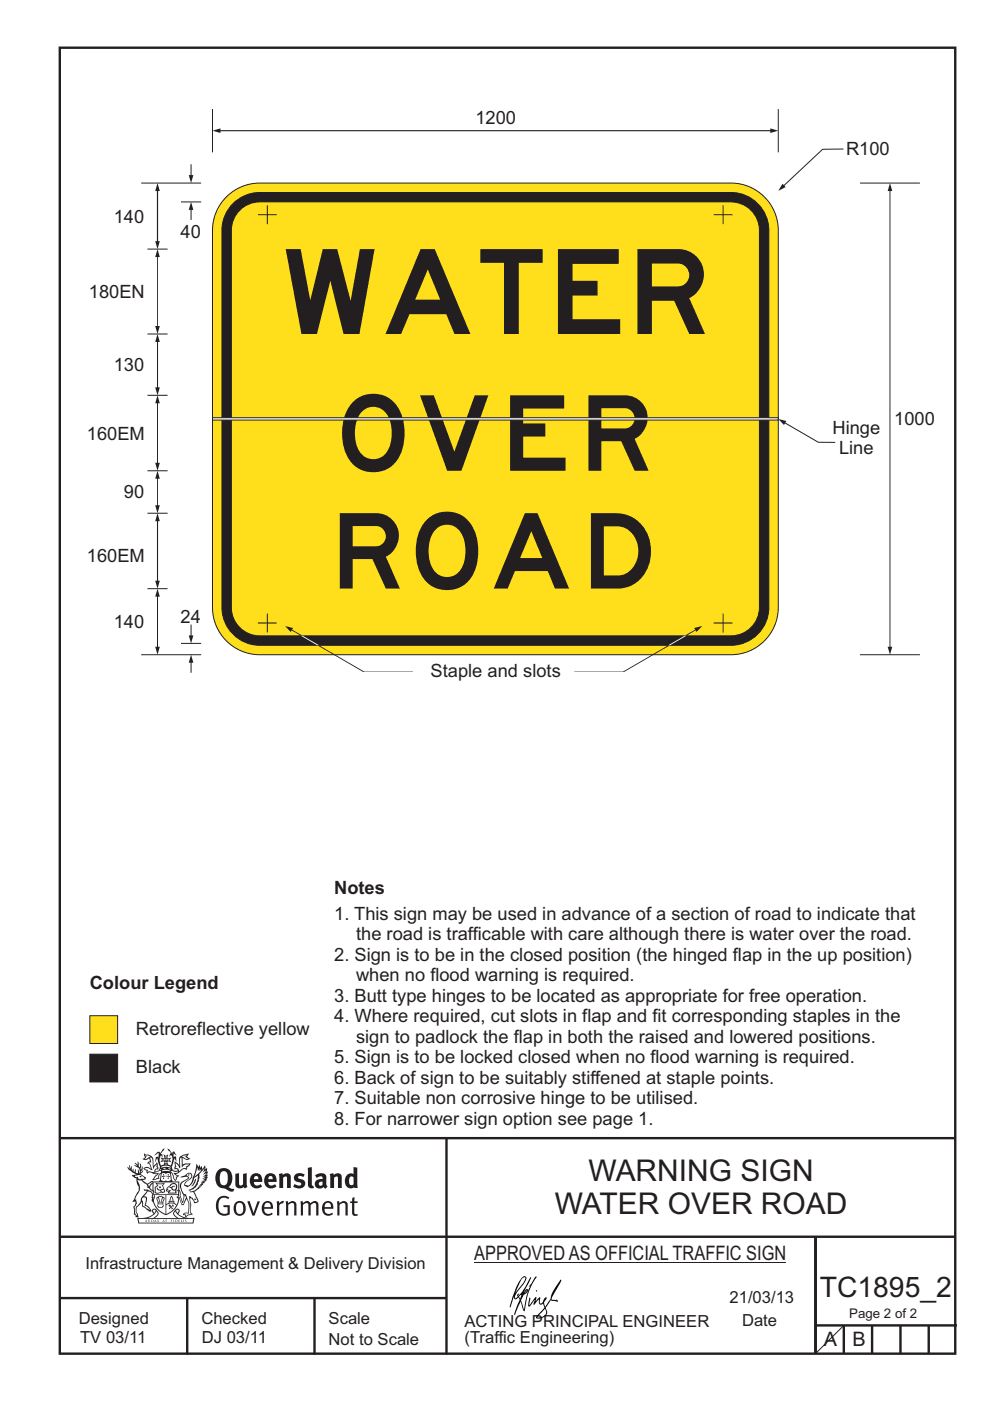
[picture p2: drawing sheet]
<svg xmlns="http://www.w3.org/2000/svg" width="210mm" height="297mm" viewBox="0 0 210 297" stroke-linecap="round" stroke-linejoin="round" font-family="sans-serif">
<g fill="none" stroke="#231f20" stroke-width=".51">
<path d="M12.7 10.1h189.9v276.9h-189.9zM12.7 241.3h189.9M94.7 241.4v45.8M12.7 275.2h82M12.7 262.2h190.1M39.7 275.2v12M66.7 275.2v12M173 262.2v24.8M173 281h30M179 281v6M185 281v6M191 281v6"/>
<path d="M197 281v6"/>
</g>
<path d="M100.6 267.7h66.2" fill="none" stroke="#231f20" stroke-width=".21"/>
<path d="M19.1 215.4h5.8v5.8h-5.8z" fill-rule="evenodd" fill="#ffdf1b" stroke="#231f20" stroke-width=".21"/>
<path d="M19.1 223.5h5.8v5.9h-5.8z" fill-rule="evenodd" fill="#231f20" stroke="#231f20" stroke-width=".21"/>
<path d="M48.4 41.3a10 10 0 0 1 6.7-2.5h100a10 10 0 0 1 10 10v80a10 10 0 0 1-10 10h-100a10 10 0 0 1-10-10v-80a10 10 0 0 1 3.3-7.5z" fill-rule="evenodd" fill="#ffdf1b" stroke="#231f20" stroke-width=".21"/>
<path d="M49.4 43.2a8 8 0 0 1 5.7-2.4h100a8 8 0 0 1 8 8v80a8 8 0 0 1-8 8h-100a8 8 0 0 1-8-8v-80a8 8 0 0 1 2.3-5.6z" fill-rule="evenodd" fill="#231f20" stroke="#231f20" stroke-width=".21"/>
<path d="M50.8 44.6a6 6 0 0 1 4.3-1.8h100a6 6 0 0 1 6 6v80a6 6 0 0 1-6 6h-100a6 6 0 0 1-6-6v-80a6 6 0 0 1 1.7-4.2z" fill-rule="evenodd" fill="#ffdf1b" stroke="#231f20" stroke-width=".21"/>
<path d="M178.9 31.6l-4.4 .1-8.3 7.7" fill="none" stroke="#231f20" stroke-width=".21"/>
<path d="M166 39l.6 .7-1.5 .8z" fill="#231f20"/>
<path d="M45.1 23.1v9.2M46.6 27.7h116.9" fill="none" stroke="#231f20" stroke-width=".21"/>
<g fill="#231f20">
<path d="M45.1 27.7l1.7-.5v1z"/>
<path d="M163.4 27.2l1.7 .5-1.7 .5z"/>
</g>
<path d="M165.1 23.1v9.2M166.4 89.6l7.2 4.2h3.6" fill="none" stroke="#231f20" stroke-width=".21"/>
<path d="M165.1 88.8l1.7 .5-.5 .8z" fill="#231f20"/>
<path d="M182.4 38.8h12.7M188.8 40.4v96.9M182.4 138.8h12.7" fill="none" stroke="#231f20" stroke-width=".21"/>
<g fill="#231f20">
<path d="M188.3 137.1h1l-.5 1.7z"/>
<path d="M188.8 38.8l.5 1.7h-1z"/>
</g>
<path d="M45.1 88.6h120v.5h-120z" fill-rule="evenodd" fill="#fff" stroke="#231f20" stroke-width=".21"/>
<path d="M33.4 40.4v10.9M31.3 99.8h4.2M31.3 83.8h4.2M31.3 108.8h4.2" fill="none" stroke="#231f20" stroke-width=".21"/>
<g fill="#231f20">
<path d="M33.4 38.8l.5 1.7h-1z"/>
<path d="M32.9 51.1h1l-.5 1.7z"/>
</g>
<path d="M30 38.8h12.7M38.4 42.8h4.3M40.5 44.4v2.2" fill="none" stroke="#231f20" stroke-width=".21"/>
<path d="M40.5 42.8l.5 1.7h-1z" fill="#231f20"/>
<path d="M33.4 101.4v5.9M31.3 124.8h4.2" fill="none" stroke="#231f20" stroke-width=".21"/>
<g fill="#231f20">
<path d="M33.4 99.8l.5 1.7h-1z"/>
<path d="M32.9 107.1h1l-.5 1.7z"/>
</g>
<path d="M33.4 110.4v12.9" fill="none" stroke="#231f20" stroke-width=".21"/>
<g fill="#231f20">
<path d="M32.9 123.1h1l-.5 1.7z"/>
<path d="M33.4 108.8l.5 1.7h-1z"/>
</g>
<path d="M33.4 126.4v10.9" fill="none" stroke="#231f20" stroke-width=".21"/>
<g fill="#231f20">
<path d="M33.4 124.8l.5 1.7h-1z"/>
<path d="M32.9 137.1h1l-.5 1.7z"/>
</g>
<path d="M33.4 85.4v12.9" fill="none" stroke="#231f20" stroke-width=".21"/>
<g fill="#231f20">
<path d="M32.9 98.1h1l-.5 1.7z"/>
<path d="M33.4 83.8l.5 1.7h-1z"/>
</g>
<path d="M38.4 136.4h4.3M40.5 132.4v2.5" fill="none" stroke="#231f20" stroke-width=".21"/>
<path d="M40 134.7h1l-.5 1.7z" fill="#231f20"/>
<path d="M40.5 34.8v2.5M30 138.8h12.7" fill="none" stroke="#231f20" stroke-width=".21"/>
<path d="M40 37.1h1l-.5 1.7z" fill="#231f20"/>
<path d="M40.5 140.4v2.2" fill="none" stroke="#231f20" stroke-width=".21"/>
<path d="M40.5 138.8l.5 1.7h-1z" fill="#231f20"/>
<path d="M33.4 72.4v9.9" fill="none" stroke="#231f20" stroke-width=".21"/>
<g fill="#231f20">
<path d="M33.4 70.8l.5 1.7h-1z"/>
<path d="M32.9 82.1h1l-.5 1.7z"/>
</g>
<path d="M31.3 52.8h4.2M33.4 54.4v14.9M31.3 70.8h4.2" fill="none" stroke="#231f20" stroke-width=".21"/>
<g fill="#231f20">
<path d="M33.4 52.8l.5 1.7h-1z"/>
<path d="M32.9 69.1h1l-.5 1.7z"/>
</g>
<path d="M54.7 45.5h4M56.7 43.5v4M151.4 45.5h4M153.4 43.5v4M54.7 132.1h4M56.7 130.1v4M61.8 133.5l15.4 8.9h10.4M151.4 132.1h4M153.4 130.1v4" fill="none" stroke="#231f20" stroke-width=".21"/>
<path d="M60.4 132.7l1.8 .4-.5 .9z" fill="#231f20"/>
<path d="M64 134.8l3.5 2" fill="none" stroke="#fff" stroke-width=".21"/>
<path d="M147.6 133.5l-15.4 8.9h-10.4" fill="none" stroke="#231f20" stroke-width=".21"/>
<path d="M147.2 133.1l1.8-.4-1.3 1.3z" fill="#231f20"/>
<path d="M145.4 134.8l-3.5 2" fill="none" stroke="#fff" stroke-width=".21"/>
<g fill="#231f20">
<path d="M47 248.5a2.55 2.55 0 0 0 0 2.7l.3 .1a.81 .81 0 0 0 1-.9v-.6a1.04 1.04 0 0 0-1.1-1.5zM46.3 248.1a1.82 1.82 0 0 1 2.1-.2 1.82 1.82 0 0 1 .9 1.9 2.29 2.29 0 0 1-.8 1.9l.7 .3h.5l-.2 .6a2.87 2.87 0 0 1-2-.7 2.12 2.12 0 0 1-1.7-3.1z" fill-rule="evenodd"/>
<path d="M49.9 248.9l.8-.2v2a.46 .46 0 0 0 .2 .6 .46 .46 0 0 0 .7-.2v-2.2l.7-.2v2.4l.2 .5-.6 .4-.2-.3a1.02 1.02 0 0 1-1.2 .2 1.02 1.02 0 0 1-.6-1.1z" fill-rule="evenodd"/>
<path d="M54 249.5l-.1 .5h.9a.49 .49 0 0 0-.2-.6 .49 .49 0 0 0-.6 .1zM53.4 249.2a1.34 1.34 0 0 1 1.6-.3 1.34 1.34 0 0 1 .6 1.5v.2h-1.7a.77 .77 0 0 0 .5 .8 .77 .77 0 0 0 .9-.3l.3 .4a1.59 1.59 0 0 1-2.1 .2 1.59 1.59 0 0 1-.4-2z" fill-rule="evenodd"/>
<path d="M57 249.5l-.1 .5h.9a.49 .49 0 0 0-.2-.6 .49 .49 0 0 0-.6 .1zM56.4 249.2a1.34 1.34 0 0 1 1.6-.3 1.34 1.34 0 0 1 .7 1.5v.2h-1.8a.77 .77 0 0 0 .5 .8 .77 .77 0 0 0 .9-.3l.3 .4a1.59 1.59 0 0 1-2 .2 1.59 1.59 0 0 1-.5-2z" fill-rule="evenodd"/>
<path d="M59.1 248.9l.8-.2 .1 .4a.95 .95 0 0 1 1-.3 .95 .95 0 0 1 .7 .8v2.3h-.8v-2.3a.46 .46 0 0 0-.8 .1v2.2h-.9z" fill-rule="evenodd"/>
<path d="M62.5 249.1a1.75 1.75 0 0 1 2.1-.1l-.2 .5-.6-.2a.43 .43 0 0 0-.6 .3l.4 .3a1.04 1.04 0 0 1 1.2 1.2 1.04 1.04 0 0 1-1.4 .9l-1.2-.4 .3-.6 1 .4 .4-.4a.88 .88 0 0 0-1-.5l-.4-.2-.1-.4z" fill-rule="evenodd"/>
<path d="M65.3 247.6l.8-.2 .1 3.8 .2 .2 .2 .5a.88 .88 0 0 1-1-.1 .88 .88 0 0 1-.3-1z" fill-rule="evenodd"/>
<path d="M67.8 250.6a.43 .43 0 0 0-.1 .7 .43 .43 0 0 0 .7-.1v-.7zM66.8 249.2a1.7 1.7 0 0 1 2.4 .1v1.8l.3 .4-.4 .5-.5-.3a1.03 1.03 0 0 1-1.7-.2 1.03 1.03 0 0 1 .8-1.5h.7v-.4a.8 .8 0 0 0-1.2 .1z" fill-rule="evenodd"/>
<path d="M69.9 248.9l.8-.2 .1 .4a.95 .95 0 0 1 1-.3 .95 .95 0 0 1 .7 .8v2.3h-.8v-2.3a.46 .46 0 0 0-.8 .1v2.2h-.8z" fill-rule="evenodd"/>
<path d="M74.3 249.5a1.48 1.48 0 0 0 0 1.7l.4 .1 .3-.2v-1.5l-.3-.2zM75 247.4l.8 .2 .1 4.3h-.7l-.1-.2a1.26 1.26 0 0 1-1.4 0 1.26 1.26 0 0 1-.6-1.3 1.29 1.29 0 0 1 .5-1.3 1.29 1.29 0 0 1 1.4-.2z" fill-rule="evenodd"/>
<path d="M46.4 253.9a1.72 1.72 0 0 1 2.2 0l-.2 .3a1.24 1.24 0 0 0-1.4-.1 1.24 1.24 0 0 0-.7 1.3 1.49 1.49 0 0 0 1.3 2l.7-.2v-1.3h-.9l-.1-.4h1.4v2a1.93 1.93 0 0 1-2.2-.1 1.93 1.93 0 0 1-.7-2.2l.2-.7z" fill-rule="evenodd"/>
<path d="M50.3 255.2a1.65 1.65 0 0 0 .3 2.2 .99 .99 0 0 0 1-1.5 .78 .78 0 0 0-.4-.8 .78 .78 0 0 0-.9 .1zM50 254.9a1.33 1.33 0 0 1 1.6-.1 1.33 1.33 0 0 1 .5 1.5 1.31 1.31 0 0 1-1.3 1.5 1.31 1.31 0 0 1-1.3-1.6l.1-.5z" fill-rule="evenodd"/>
<path d="M52.5 254.7l.4-.1 .9 2.6 .8-2.5h.5l-1.1 3h-.5z" fill-rule="evenodd"/>
<path d="M56.2 255.2l-.2 .7h1.4a.7 .7 0 0 0-.3-.8 .7 .7 0 0 0-.9 .1zM55.9 255a1.22 1.22 0 0 1 1.5-.2 1.22 1.22 0 0 1 .5 1.5h-1.9a.93 .93 0 0 0 .5 1 .93 .93 0 0 0 1.2-.2l.1 .3a1.43 1.43 0 0 1-1.7 .1 1.43 1.43 0 0 1-.6-1.7z" fill-rule="evenodd"/>
<path d="M58.7 254.8l.4-.2 .1 .5 .4-.3 .6-.2-.2 .6a.66 .66 0 0 0-.8 .6v1.9h-.4z" fill-rule="evenodd"/>
<path d="M60.6 254.8l.4-.2 .1 .5a.94 .94 0 0 1 1-.4 .94 .94 0 0 1 .8 .7v2.3h-.5l-.1-2.5a.81 .81 0 0 0-1.2 .3v2.2h-.4z" fill-rule="evenodd"/>
<path d="M63.7 254.7l.5-.1 .1 .5 .4-.3a.78 .78 0 0 1 1.1 .3 .9 .9 0 0 1 1-.5 .9 .9 0 0 1 .7 .8v2.3h-.4l-.1-2.5a.67 .67 0 0 0-1.1 .3v2.2h-.5v-2.4l-.4-.2-.7 .4v2.2h-.5z" fill-rule="evenodd"/>
<path d="M69 255.2l-.2 .7h1.4a.7 .7 0 0 0-.3-.8 .7 .7 0 0 0-.9 .1zM68.7 255a1.22 1.22 0 0 1 1.5-.2 1.22 1.22 0 0 1 .5 1.5h-1.9a.93 .93 0 0 0 .5 1 .93 .93 0 0 0 1.2-.2l.1 .3a1.44 1.44 0 0 1-1.7 .1 1.44 1.44 0 0 1-.6-1.7z" fill-rule="evenodd"/>
<path d="M71.4 254.8l.5-.2 .1 .5a.94 .94 0 0 1 1-.4 .94 .94 0 0 1 .7 .7v2.3h-.4l-.1-2.5a.81 .81 0 0 0-1.2 .3v2.2h-.5z" fill-rule="evenodd"/>
<path d="M74.7 254l.5-.2v.9h.7l-.1 .4h-.7l.1 2.2 .1 .1h.5l.1 .3a.75 .75 0 0 1-1.2-.6v-2h-.4v-.4h.4z" fill-rule="evenodd"/>
<path d="M30.8 244.9l1.1 .3-.9 .5h-.4l.5-.5zM31.8 245.5l.2-.1a2.44 2.44 0 0 1 .4 2l.1 .4 .7-1-.1 .6 .3 .3a.57 .57 0 0 0-.6 .8l-1-.2-.5 .2 .1-.5-.7-.2 .6-.2 1 .5 .1-.1-.6-1.3-.2-.1 .5-.1zM30.7 244.5l-.2 .4 .3 .4-.6 .4a1.04 1.04 0 0 0 1.4-.1l.2 .7h-.4l-.2 .4a.94 .94 0 0 1 .9 1.1l-.2-.1a1.16 1.16 0 0 0-1.5-.1l.3 .4 .4 .2 .1 .5 .2 .2v-.2a.94 .94 0 0 1 1.1 .2h.9l-1.2 1.2a1.13 1.13 0 0 0 1.2-.2l.4-.1-.1-.4 .5-.7a.83 .83 0 0 0-.6 1.1l-.3-.1-.7 .3 1.1-1.4-.5 .2-.5-.1 1.3-.5-.2-.2-.8 .4v-.3l.2-.2 .3 .1 .1-.3-.2-.4v-.6l-.2-.3-.6 .9v-.7a1.42 1.42 0 0 0-1.7-1.8z" fill-rule="evenodd"/>
<path d="M38.5 245.3l.5-.3 .7-.1-.6 .3 .8 .5h-.3zM38.3 245.5h.2l.1 2a1.69 1.69 0 0 1 1.5-.7l-.7 .5 .1 .5a1.1 1.1 0 0 0-1.5 .6l-.1-.5-.2-.2h-.5l.2-.4-.2-.7a1.42 1.42 0 0 1 .8 1.1l.2-.1zM37.1 246.2l.1 1-.2 .3v.5l.6-.1 .1 .2a.96 .96 0 0 1-1.1-.1l-.1 .1a1.06 1.06 0 0 0 1.3 .2v.1a.72 .72 0 0 1-1 .2l.3 .5 .6 .3-.4 .1-.1 .7-.3-.4-.3-1.1-.4-.4 .4 .9a1.54 1.54 0 0 0 .6 1.2l.2-.3a.58 .58 0 0 1 .5-.7l.1-.2h-.3l-.4-.3 .9-.5a.93 .93 0 0 1 1.1-.5l.1 .2 .2-.1 .1-.5a.99 .99 0 0 0 .7-.9l-1.3 .1-.4 .3v-1.5l.9 .4 .8-.3h-.3l-.5-.4 .4-.7-.7 .2a1.46 1.46 0 0 0-1.3 2.1v.4l-.2-.4z" fill-rule="evenodd"/>
<path d="M35.6 248.9l.2 .1-.1 .4h.3l-.3 .1v.5l-.1-.6h-.3l.3-.1z" fill-rule="evenodd"/>
<path d="M34.6 248.9l.2 .1-.1 .3 .4 .1h-.4v.6l-.1-.5-.3-.1h.3z" fill-rule="evenodd"/>
<path d="M34.3 248.8a.57 .57 0 0 1 .9 .2 .57 .57 0 0 1 .9-.2l.2 1.4-.2 .1a.57 .57 0 0 1-.9-.1 .69 .69 0 0 1-1.1 0zM34.2 248.1l-.3 2.1-.2 .4h2.9l-.1-.4-.3-2.1h-.2v.3l-.8-.1-.9 .1 .1-.3z" fill-rule="evenodd"/>
<path d="M34.2 252.4a.3 .3 0 0 0 .6 0 .3 .3 0 0 0-.6 0zM33.3 251l.3 .3-.3 .3a.79 .79 0 0 0 0 1.3l.8-.2-.1-.3a.55 .55 0 0 1-.7-.6h.1l.1 .3 .4 .1 .8-.2-.4-.7 .4-.3-.7 .1zM33 250.7l1.1 .2 .9-.2-.4 .7 .4 1.1a.56 .56 0 0 1-.8 .3l-.2 .1a.73 .73 0 0 1-.9 .1 .73 .73 0 0 1-.3-.9v-.4l.5-.4z" fill-rule="evenodd"/>
<path d="M35.6 251.9l.7-.5a.58 .58 0 0 1 1-.1 .58 .58 0 0 1-.5 .9l-.2-.3a.43 .43 0 0 1 .6-.3v-.1a.57 .57 0 0 0-.8 .2l-.2-.1-.3 .2 .4 .1a.55 .55 0 0 0 .9 .5v.5h-1.3l.3-.4-.1-.2-.6 .1 .2-.2-.2-.1zM35.4 251.8l-.1 .2a.39 .39 0 0 0 .2 .7l.3-.1-.2 .5h1.9l-.1-.8a.86 .86 0 0 0-.1-1.4 .86 .86 0 0 0-1.3 .4z" fill-rule="evenodd"/>
<path d="M36 254.8h.8v.2h-.8zM36.4 253.8l.2 .8h-.4zM36.4 253.5l-.3 .5-.1 .6h-.2v.4l-.7 .4 .1 .2a1.48 1.48 0 0 1 2.2 .1l.2-.1-.6-.5v-.5h-.2l-.1-.6z" fill-rule="evenodd"/>
<path d="M35.8 255.4l.3 .1 .2 .3 .3-.2-.2-.2a.38 .38 0 0 1 .4 .5l-.1-.2-.3 .3 .3 .2-.3 .2-.1-.3-.4 .3-.1-.2 .4-.3-.2-.1-.1 .1z" fill-rule="evenodd"/>
<path d="M34.5 254h.2v.2l-.3 .6h-.1zM33.6 255.3h.9v.2a.55 .55 0 0 1-.8 .4v-.2h-.2zM33.4 254h.2l.2 .8h-.2zM33.6 255h.8l.1 .1-.8 .1zM33.8 253.7h.5l-.2 1.1h-.2zM33.3 253.8l-.1 .3 .3 1.2a.48 .48 0 0 0-.1 .5 .48 .48 0 0 0 .4 .3l.6-.1a.49 .49 0 0 0 .2-.7l.3-1.2-.1-.3a1.42 1.42 0 0 0-1.5 0z" fill-rule="evenodd"/>
<path d="M33.6 251.6h.5l.1 .3h-.4z" fill-rule="evenodd"/>
<path d="M41.3 250.1l.3-.2-.2 .9-.6 .7h-.2l.5-.7z" fill-rule="evenodd"/>
<path d="M39.7 249l.3-.2 .5 .2a.88 .88 0 0 1-.6 1.1 1.22 1.22 0 0 0-.8 1.3l.5 .2a.72 .72 0 0 0 .9-.4l.5-.8 .2-.6 .8-.6v.3a2.85 2.85 0 0 1-2 2.8l.1 .1a2.13 2.13 0 0 0 1.9-1.5l-.1-.2a2.01 2.01 0 0 0 .3-1.8l1.2-1.3-.4 1 .7-.5-.7 1 .8-.4-.8 .8 .7-.1-.9 .5 .8-.1-.8 .4h.7l-.8 .3 .3 .2h-.4l.2 .4-.4-.1 .2 .3h-.4l.1 .3h-.1a2.16 2.16 0 0 1-2 1l.1 .2h.4a.76 .76 0 0 1 .7 .7l.5 1.2-.6 .2a1.45 1.45 0 0 0-1.2-1.3l.3 1.8-.1 1.9 .4 .2a1.07 1.07 0 0 0-1.2 .4v-.3l-.5-.2a.87 .87 0 0 1 1-.1l.1-.7a4.4 4.4 0 0 0-.6-3.1l-.1-.3h-.2a2.16 2.16 0 0 1-.7-2.2l.3-.3 1.2-.8a.55 .55 0 0 0-.4-.7zM37.8 252.4a.76 .76 0 0 1 .3 1.1l.6 1.6 .4-1.7 .2 .1a.61 .61 0 0 1-.1 .9l-.3 .9h-.2l-.7-1.6-.3 .1a1.18 1.18 0 0 0 .1-1.4zM41.8 247.5l.2 .8 .3-.6v.6l.3-.5a1.9 1.9 0 0 1-1.1 1.4l-.3 .3zM38.2 249.6l1.4-.1 .2 .1v.3l-.5 .3a1.26 1.26 0 0 0-1 1.9l.2 .7a1.84 1.84 0 0 1 .2 2l-.4-1.3a.96 .96 0 0 0-.4-1.3l-.4 .3a.78 .78 0 0 1-.1 1.3l.2 .2h.4l.4 1.1a.38 .38 0 0 0 .2 .4 .38 .38 0 0 0 .4-.1l.6-1.2a2.94 2.94 0 0 1 .3 2.5v.5l-.8-.1-.3 .4v.2l.4-.1 .1 .4 .2 .1a1.02 1.02 0 0 1 1.3-.5l-.1-.4-.3-.1 .2-1.7-.3-1.4 .1 .1a1.14 1.14 0 0 1 .7 .9 .63 .63 0 0 0 .9-.2 .63 .63 0 0 0-.2-.8l-.6-1.3 .9-.6 .2-.3 .2-.1v-.2h.3l-.1-.3h.4l-.1-.3 .5-.1-.2-.2 .5-.4 .1-.2-.3 .1 .5-.6-.3 .1 .3-.6-.4 .1 .4-.5v-.3l-.3 .2 .1-.6v-.3l-.4 .3-.1-.8-.5 .8-.2-.7-.2 .5-.3-.8-.1 .6-.5-.8-.1 1.4-.7 1.9a1.81 1.81 0 0 1-.9 1.4l-.6-.2a1.75 1.75 0 0 1 1.1-1.2 .75 .75 0 0 0 .1-1.3 .75 .75 0 0 0-1.2 .5z" fill-rule="evenodd"/>
<path d="M41.2 254.2l.3-.1 .1 .3h-.4z" fill-rule="evenodd"/>
<path d="M29.4 258.4h11.6l-.2 .8h-11.3zM31.3 258.2l.5-.1a2.48 2.48 0 0 0 1.4-1.3l.2 .6-.5 .5-.4 .3zM32.5 256.6l.3-.2 .2 .2-.3 .6zM37.2 256.8a2.65 2.65 0 0 0 1.8 1.4h-1.1l-.5-.3-.5-.5zM37.4 256.6l.2-.2 .3 .2-.3 .6zM29.2 258.2l.1 1.2h11.7l.3-1.1-.2-.1a4.1 4.1 0 0 1-3.3-.9l.3-.4-.1-.5a1.06 1.06 0 0 0-1.3 .9l.2 .4 .6 .5h-4.7l.3-.1a.84 .84 0 0 0 .6-.7 .84 .84 0 0 0-.5-.9l-.3-.2-.5 .1-.1 .5 .3 .4a4.2 4.2 0 0 1-3.4 .9z" fill-rule="evenodd"/>
<path d="M31 258.7l.1 .2h-.2zM31 258.6l-.3 .5 .4-.1 .2 .1z" fill-rule="evenodd"/>
<path d="M31.3 258.6h.2v.4a.25 .25 0 0 0 .3-.1 .25 .25 0 0 0-.1-.3h.1a.29 .29 0 0 1 0 .4 .29 .29 0 0 1-.4 0 .29 .29 0 0 1 0-.4z" fill-rule="evenodd"/>
<path d="M32.2 258.6a.22 .22 0 0 1 .3 .2 .22 .22 0 0 1-.3 .2zM32 258.6v.5a.33 .33 0 0 0 .5-.1 .33 .33 0 0 0 0-.4 .33 .33 0 0 0-.5 0z" fill-rule="evenodd"/>
<path d="M32.9 258.7l.1 .2h-.2zM32.9 258.6l-.2 .5 .3-.1 .2 .1z" fill-rule="evenodd"/>
<path d="M33.3 258.6h.2v.2l.3-.2-.2 .2 .2 .3-.3-.2-.1 .2h-.1l.2-.3z" fill-rule="evenodd"/>
<path d="M34.7 258.7l.1 .2h-.2zM34.7 258.6l-.3 .5 .4-.1 .2 .1z" fill-rule="evenodd"/>
<path d="M35 258.6h.4h-.1v.5h-.2l.1-.5z" fill-rule="evenodd"/>
<path d="M36.2 258.6h.3h-.2v.2h.2h-.2l.1 .3h-.2z" fill-rule="evenodd"/>
<path d="M36.7 258.6h.2v.5h-.2z" fill-rule="evenodd"/>
<path d="M37.3 258.6a.22 .22 0 0 1 .3 .2 .22 .22 0 0 1-.3 .2zM37.1 258.6v.5a.33 .33 0 0 0 .5-.1 .33 .33 0 0 0 0-.4 .33 .33 0 0 0-.5 0z" fill-rule="evenodd"/>
<path d="M37.8 258.6h.3h-.1v.2h.1h-.1v.2l.1 .1h-.3z" fill-rule="evenodd"/>
<path d="M38.3 258.6h.3l-.1 .4 .2 .1h-.4z" fill-rule="evenodd"/>
<path d="M38.9 258.6h.2v.5h-.2z" fill-rule="evenodd"/>
<path d="M39.3 258.6h.2l-.2 .1 .2 .2-.1 .2h-.1v-.2l.2 .1z" fill-rule="evenodd"/>
<path d="M34.2 247.4a1.51 1.51 0 0 1 2 .2 2.67 2.67 0 0 0-2.1 0zM35.7 247.6l.4 .2 .1 .2-.4-.1zM34.6 247.7l.4-.1 .2 .2h-.4zM34 247.9l.3 .1-.3 .1zM34.9 246.9l.3-.2 .2 .2zM34.9 245.7h.2v.4h-.2zM35 245.1l.2 .2 .2-.2-.1 .4h-.2zM35.1 246.3h.2l.1 .4-.2-.2-.2 .2zM35.3 245.7h.2v.4h-.2zM34.4 245.7l.3 .1v.2l-.3 .1 .2-.2zM35.7 245.8l.3-.1-.2 .2 .2 .2-.4-.1zM32.7 244.9l1-.5-.1 1-.2-.1-.4 .1-.2 1.1 .5-1 .2 .9a1.84 1.84 0 0 1 .3 1.7l.4 .1a2.48 2.48 0 0 1 2.2 .1l.2-.3-.2-.7 .7-1.7 .4 .6-.2-1-.2-.1-.2 .3v-.9l.6 .4-.6-.7h-.3l-.1 .4-.5-.8-.5-.3 .2 .4 .5 .6-.4 .7 .4-.3a2.06 2.06 0 0 1 0 2.2l-.6-.2-.1-.6 .1-.1 .8 .2-.4-.5 .4-.5-.7 .2-.2-.2 .2-.7-.5 .4-.5-.4 .2 .7-.2 .2-.7-.2 .4 .5-.4 .5 .7-.2 .2 .1-.2 .6-.5 .2a2.02 2.02 0 0 1 0-2.2l.3 .5-.1-.6-.3-.1 .8-1.2-.5 .3-.4 .7-.2-.3a.8 .8 0 0 0-.8 .5z" fill-rule="evenodd"/>
<path d="M29.2 250.1l.3 .2a.61 .61 0 0 1 .8 .3l.3 .2a.8 .8 0 0 1 .6 1l.4 .1 .5 .6a1 1 0 0 1 .5 1l-.1 .7v-.5h-.1a.96 .96 0 0 0-.8-1.3l-.3-.2h-.6l-.1-.1-.2 .1 .2 .3h.5l-1.1 1.4-.2 .9-.4 .6a1.33 1.33 0 0 0-.5 1.8l.2 .5a1.26 1.26 0 0 1-.5-1.4l-.1-.4a1.56 1.56 0 0 0 .4-1.7l-.3 .2 .2-.5a3.2 3.2 0 0 0 .7-3zM30.4 253.9h.4a2.06 2.06 0 0 1-.1 1.6l.7 .5 .4 .5-.6-.2-.8-.6-.1-.9a.51 .51 0 0 1 .1-.9zM28.6 249.3a1.52 1.52 0 0 1 2.1 .6l-1.1 .1-.2-.1-.2-.4-.4 .1zM27.5 247v.8l-.3-.4-.2 .1a3.1 3.1 0 0 0 2 1.5l-1 .1 .5 .6 .5 .1v1.1a1.84 1.84 0 0 1-.2 2.5l-.4 .9-.4 .4 .3 .1 .4-.1 .1 .4-.2 .5-.3 .2 .1 1.8 .2-.1 .2 .6h.2l.4-.1-.1-.5a1.3 1.3 0 0 1-.1-1.6l.8-1.1 .2 1.1 .6 .2 .4 .6 .2-.2 .2 .4 .5-.1a1.85 1.85 0 0 0-1.2-1.3l.1-.3a1.39 1.39 0 0 0 0-1.5h-.5l.5-.6a.66 .66 0 0 1 .9-.4 .66 .66 0 0 1 .3 .9l-.1 .4h.2v.1l-.2 .3 .2 .5 .2-.3a2.24 2.24 0 0 0 .1-2.2 .73 .73 0 0 1-.7-.6 .73 .73 0 0 1 .5-.8l.1-.2a.94 .94 0 0 0-.9 .8 .48 .48 0 0 1-.1-.5 .48 .48 0 0 1 .5-.3l.5-.3a.51 .51 0 0 0-.8 .2l-.5 .3-1-.8 .6-.1 .1-.5-1.1-.7 .5-.4v-.4l-.5 .5 .1-.2a.69 .69 0 0 0 .2-1.1v.5l-.3 .2 .1-1.1-.3-.2 .1 .6-.1 .2-.4-1.2v.6l-.7-.3 .6 .6-.6-.2 .2 .3a1 1 0 0 1 .8 1.5l-.2-.8v.8l-.5-.2-.1-.7-.2 .6-.2-.1v-.6l-.2 .4-.2-.2 .1-.7-.2 .5z" fill-rule="evenodd"/>
<path d="M29.5 249.5l.3-.2 .3 .3z" fill-rule="evenodd"/>
<path d="M32.4 250.5h5.6v2l-.2-.1v-1.7h-5.2v2.5h5.2v-.8l.1 .2-.1 1.1v-.3h-2.5v4a4.1 4.1 0 0 0 2.6-3.6l.1-.1a4 4 0 0 1-2.8 3.9 4.2 4.2 0 0 1-2.8-4.7l.1 1.3 .1-.1a3.8 3.8 0 0 0 2.5 3.3v-4h-2.5l-.2-.9z" fill-rule="evenodd"/>
<circle cx="40" cy="249.1" r=".17"/>
</g>
<path d="M179 281l-6 6" fill="none" stroke="#231f20" stroke-width=".21"/>
<g fill="#000">
<path d="M111.6 273.7l.2-.2-.5 .7zM110.4 274.5l.2 .1-.3 .8-.2-.5zM110.9 270.9h.5a9.3 9.3 0 0 1-2 3.1l-.1 .3 1-2.5zM110.6 271a14.7 14.7 0 0 0-2.2 4.9l-.3 1.2 .1 .1 .8-2.3a.42 .42 0 0 0 .2 .6 .42 .42 0 0 0 .6-.3l.2-.1 .2 .5-1.1 3.2h.2l1.1-2.9 .6 1.9 .2 .2 .2-.5a13.5 13.5 0 0 1 2-6.2l.4-.5-.1-.2-1.6 2.1 .4-.1a14.9 14.9 0 0 0-1.3 5.1l-.4-1.1a1.39 1.39 0 0 1 .2-1.9l.1-.2a.92 .92 0 0 0 .8-1.2 .75 .75 0 0 0-.8 .7l-.1 .2 1.6-3.4h-.1l-.4 .7a10.5 10.5 0 0 1-2.2 3.3l.2-.5a.32 .32 0 0 0-.4 .2 .32 .32 0 0 0 .1 .4l-.5 .4a3.2 3.2 0 0 1 1.1-2.3l.5-.6a2.49 2.49 0 0 0 .7-1.6l-.4-.2z" fill-rule="evenodd"/>
<path d="M113.7 273.6l.3 .2h-.3z" fill-rule="evenodd"/>
<path d="M115.6 277.5a1.15 1.15 0 0 1 .1 1.3 1.15 1.15 0 0 1-1.2 .5l-.6 .1zM112.2 275.2l-.2 1.6 .2 .2 1.2-1.5-.2 1.1 1.1-1.1a.94 .94 0 0 0 .4 1.1l.5-.3 .3 .9-1.2 1.3a.98 .98 0 0 0-.5 1 1.9 1.9 0 0 0 2.3-1.3l-.1-.2a1.02 1.02 0 0 1 .2-1.4l.6-1 1.5 .3-.2-.4v.2l-1.1-.1v-.3l2-3.6 .1-.2-.2-.2-1.7 2.8a6.6 6.6 0 0 1-1.6 2.9l-.1-.2a1.01 1.01 0 0 1 .4-1.4l.1-.2-.3-.1-.4 .4-.1 .5-.6 .4-.1-.4 .1-.9-.2-.1-.9 1 .3-1h-.2l-1.4 1.8 .3-1.5v-.1z" fill-rule="evenodd"/>
</g>
<text font-size="18" fill="#231f20" x="60.6" y="70.8">WATER</text>
<g font-size="16" fill="#231f20">
<text x="72.6" y="99.8">OVER</text>
<text x="72.1" y="124.8">ROAD</text>
</g>
<g font-size="6.3" fill="#231f20">
<text x="124.8" y="250.3">WARNING SIGN</text>
<text x="117.7" y="257.4">WATER OVER ROAD</text>
</g>
<text font-size="6" fill="#231f20" x="173.9" y="275">TC1895_2</text>
<g font-size="4.2" fill="#231f20">
<text x="100.6" y="267.2">APPROVED AS OFFICIAL TRAFFIC SIGN</text>
<text x="174.7" y="285.5">A</text>
<text x="180.8" y="285.5">B</text>
</g>
<g font-size="3.9" fill="#231f20">
<text x="100.9" y="26.3">1200</text>
<text x="179.4" y="32.8">R100</text>
<text x="24.1" y="47.2">140</text>
<text x="38.3" y="50.4">40</text>
<text x="18.9" y="63.2">180EN</text>
<text x="24.1" y="78.7">130</text>
<text x="18.4" y="93.2">160EM</text>
<text x="176.6" y="91.9">Hinge</text>
<text x="189.7" y="90.2">1000</text>
<text x="178" y="96.3">Line</text>
<text x="26.3" y="105.7">90</text>
<text x="18.4" y="119.2">160EM</text>
<text x="24.1" y="133.2">140</text>
<text x="38.3" y="132.2">24</text>
<text x="91.3" y="143.6">Staple and slots</text>
<text x="70.9" y="189.5">Notes</text>
<text x="70.9" y="195.1">1. This sign may be used in advance of a section of road to indicate that</text>
<text x="70.9" y="203.7">2. Sign is to be in the closed position (the hinged flap in the up position)</text>
<text x="75.5" y="199.4">the road is trafficable with care although there is water over the road.</text>
<text x="19" y="209.7">Colour Legend</text>
<text x="75.5" y="208.1">when no flood warning is required.</text>
<text x="70.9" y="212.4">3. Butt type hinges to be located as appropriate for free operation.</text>
<text x="28.8" y="219.4">Retroreflective yellow</text>
<text x="70.9" y="216.7">4. Where required, cut slots in flap and fit corresponding staples in the</text>
<text x="75.5" y="221.1">sign to padlock the flap in both the raised and lowered positions.</text>
<text x="28.8" y="227.5">Black</text>
<text x="70.9" y="225.4">5. Sign is to be locked closed when no flood warning is required.</text>
<text x="70.9" y="229.7">6. Back of sign to be suitably stiffened at staple points.</text>
<text x="70.9" y="234.1">7. Suitable non corrosive hinge to be utilised.</text>
<text x="70.9" y="238.4">8. For narrower sign option see page 1.</text>
</g>
<g font-size="3.5" fill="#231f20">
<text x="18.1" y="269.1">Infrastructure Management &amp; Delivery Division</text>
<text x="16.7" y="280.7">Designed</text>
<text x="42.7" y="280.7">Checked</text>
<text x="69.7" y="280.7">Scale</text>
<text x="98.5" y="281.4">ACTING PRINCIPAL ENGINEER</text>
<text x="154.7" y="276.2">21/03/13</text>
<text x="157.4" y="281.2">Date</text>
<text x="17" y="284.8">TV 03/11</text>
<text x="42.8" y="284.8">DJ 03/11</text>
<text x="69.7" y="285.2">Not to Scale</text>
<text x="98.5" y="284.8">(Traffic Engineering)</text>
</g>
<text font-size="2.8" fill="#231f20" x="180.1" y="279.5">Page 2 of 2</text>
</svg>
